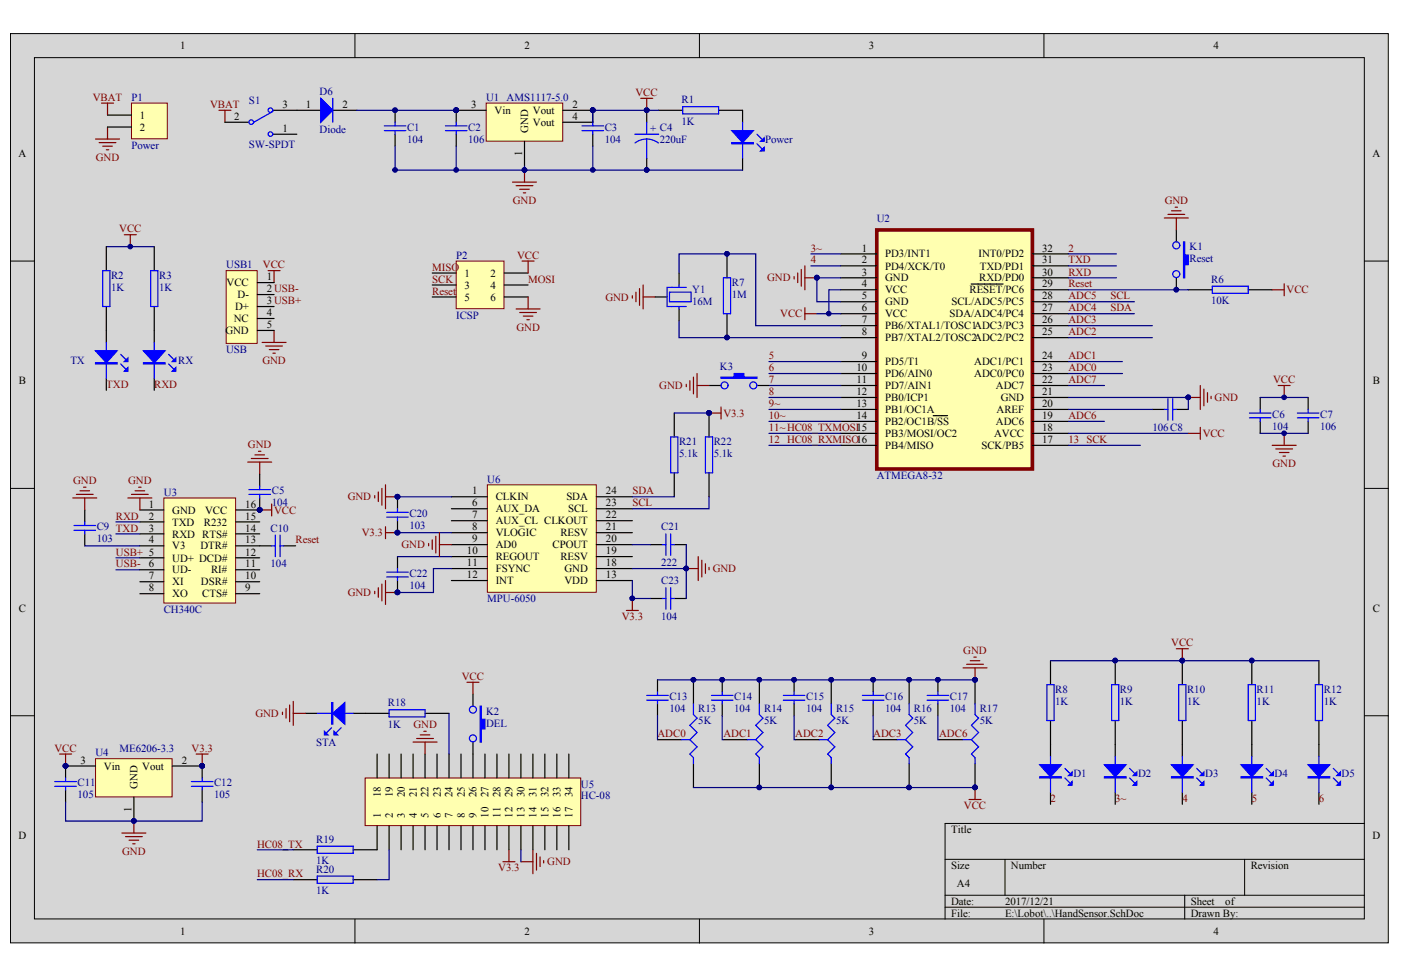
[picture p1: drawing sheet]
<svg xmlns="http://www.w3.org/2000/svg" width="289mm" height="202mm" viewBox="0 0 289 202" stroke-linecap="round" stroke-linejoin="round" font-family="sans-serif">
<g fill="#d6d6d6" stroke="#000" stroke-width=".21">
<path d="M2.2 6.9h284.1v187.6h-284.1z"/>
<path d="M7.1 11.9h274.3v177.6h-274.3z"/>
</g>
<g fill="none" stroke="#000" stroke-width=".21">
<path d="M73.2 7v4.9M144.2 7v4.9M215.3 7v4.9M2.2 53.8h4.9M281.4 53.8h4.9M2.2 100.7h4.9M281.4 100.7h4.9M2.2 147.6h4.9M281.4 147.6h4.9M194.9 177.3h86.5M207.3 177.3v7.4M256.7 177.3v7.4"/>
<path d="M281.4 169.8h-86.5v19.8M73.2 189.6v4.9M144.2 189.6v4.9M194.9 184.7h86.5M194.9 187.1h86.5M215.3 189.6v4.9M244.3 184.7v4.9"/>
</g>
<path d="M180.8 47.4h32.1v49.3h-32.1z" fill="#ffffb0" stroke="#800000" stroke-width=".74"/>
<g fill="none" stroke="#000" stroke-width=".25">
<path d="M173.4 52.4h7.4M173.4 54.8h7.4M173.4 57.3h7.4M173.4 59.8h7.4M200.3 58.6h6.6M212.9 52.4h7.5M212.9 54.8h7.5M212.9 57.3h7.5M212.9 59.8h7.5M245.1 59.8h4.9M257.4 59.8h5M173.4 62.2h7.4"/>
<path d="M173.4 64.7h7.4M173.4 67.2h7.4M173.4 69.6h7.4M173.4 74.6h7.4M173.4 77h7.4M173.4 79.5h7.4M212.9 62.2h7.5M212.9 64.7h7.5M212.9 67.2h7.5M212.9 69.6h7.5M212.9 74.6h7.5M212.9 77h7.5"/>
<path d="M212.9 79.5h7.5M173.4 82h7.4M173.4 84.5h7.4M173.4 86.9h7.4M173.4 89.4h7.4M173.4 91.9h7.4M192.5 85.7h2.9M212.9 82h7.5M212.9 84.5h7.5M212.9 86.9h7.5M212.9 89.4h7.5M212.9 91.9h7.5"/>
<path d="M237.6 84.5h2.5M242.6 84.5h2.5M259.9 82v2.5M259.9 86.9v2.5M269.8 82v2.5M269.8 86.9v2.5"/>
</g>
<g fill="none" stroke="#00f" stroke-width=".25">
<path d="M250 59h7.4v1.5h-7.4zM240.1 84.5h.8M240.9 82.2v4.5M241.9 84.5h.7M241.9 82.2v4.5M257.7 86.2h4.4M257.7 85.2h4.4M259.9 84.5v.7M259.9 86.2v.7M267.5 86.2h4.5M267.5 85.2h4.5M269.8 84.5v.7"/>
<path d="M269.8 86.2v.7"/>
</g>
<g fill="none" stroke="#800000" stroke-width=".25">
<path d="M131.9 59.5v3.5M132.6 58.8v4.9M163.8 57.1v.5M164.5 56.3v2M165.2 55.6v3.4M166 54.8v5M166 57.3h2.5M262.4 59.8h2.4M264.8 58.5v2.5M130.4 61v.5M131.1 60.3v1.9M132.6 61.3h2.5"/>
<path d="M166 63.5v2.4M166 64.7h2.5M247.5 79.5v5M245.1 82h2.4M248.3 80.3v3.4M249 81v2M249.8 81.7v.5M262.4 91.9h4.9M263.1 92.6h3.5M263.8 93.3h2M264.6 94.1h.5M264.8 89.4v2.5"/>
</g>
<path d="M140 56.3v-3.9h15.9v14.8h17.5M220.4 59.8h24.7M220.4 84.5h17.2M259.9 82h9.9M259.9 89.4h9.9" fill="none" stroke="#000080" stroke-width=".25"/>
<g fill="#000080" stroke="#000080" stroke-width=".21">
<circle cx="168.4" cy="57.3" r=".48"/>
<circle cx="264.8" cy="89.4" r=".48"/>
<circle cx="245.1" cy="82" r=".48"/>
</g>
<path d="M94.1 53.8h9.8v9.9h-9.8z" fill="#ffffb0" stroke="#800000" stroke-width=".21"/>
<g fill="none" stroke="#000" stroke-width=".25">
<path d="M81.5 22.8v2.4M81.5 27.7v2.5M122.3 22.8v2.4M122.3 27.7v2.5M89.1 56.3h5M89.1 58.8h5M104 56.3h4.9M104 58.8h4.9M140 56.3v2.5M149.9 52.4v4.9M242.6 47.4v2.5M242.6 57.3v2.5"/>
<path d="M89.1 61.3h5M104 61.3h4.9M135.1 61.3h2.5M140 63.7v2.5M149.9 64.7v4.9"/>
</g>
<g fill="none" stroke="#000080" stroke-width=".25">
<path d="M81.5 30.2v4.9M108.2 34.1v1M167.2 52.4h6.2M167.2 54.8h6.2M173.4 59.8h-2.5v4.9M220.4 52.4h9.8M220.4 54.8h9.8M220.4 57.3h9.8M158.6 74.6h14.8M158.6 77h14.8M158.6 79.5h14.8M168.5 64.7h4.9"/>
<path d="M220.4 64.7h13.5M220.4 74.6h11.1M220.4 77h11.1M220.4 79.5h7.4M220.4 62.2h13.5M220.4 69.6h17.2M220.4 67.2h17.2M158.6 91.9h14.8M158.6 89.4h14.8M158.6 82h14.8M158.6 84.5h14.8M158.6 86.9h14.8"/>
<path d="M220.4 91.9h14.8M220.4 89.4h24.7M220.4 86.9h7.4"/>
</g>
<g fill="none" stroke="#800000" stroke-width=".25">
<path d="M19.7 28.7h4.9M20.4 29.4h3.5M20.9 21.3h2.5M21.2 30.2h2M21.9 30.9h.5M22.2 21.3v2.4M22.2 26.2v2.5M105.7 37.6h4.9M106.4 38.3h3.5M107.2 39h2M107.9 39.8h.5M108.2 35.1v2.5"/>
<path d="M107.7 53.8h2.4M108.9 53.8v2.5M240.1 45h5M240.9 44.2h3.4M241.6 43.5h2M242.3 42.7h.5M242.6 45v2.4M106.4 63.7h5M107.2 64.5h3.4M107.9 65.2h2M108.7 65.9h.5M108.9 61.3v2.4"/>
<path d="M263.6 79.5h2.5M264.8 79.5v2.5M245.1 89.4h2.4M247.5 88.2v2.4"/>
</g>
<g fill="#000080" stroke="#000080" stroke-width=".21">
<circle cx="242.6" cy="59.7" r=".48"/>
<circle cx="170.9" cy="64.7" r=".48"/>
<circle cx="149.9" cy="69.6" r=".48"/>
<circle cx="149.9" cy="52.3" r=".48"/>
<circle cx="264.8" cy="82" r=".48"/>
<circle cx="122.2" cy="22.7" r=".48"/>
<circle cx="108.2" cy="35.1" r=".48"/>
<circle cx="81.5" cy="22.7" r=".48"/>
<circle cx="81.5" cy="35.1" r=".48"/>
</g>
<path d="M244.1 49.9h.2v2.7h.8v2h-.8v2.7h-.2z" fill-rule="evenodd" fill="#00f" stroke="#00f" stroke-width=".25"/>
<g fill="none" stroke="#00f" stroke-width=".25">
<path d="M79.3 26.9h4.4M79.3 26h4.4M81.5 25.2v.8M81.5 26.9v.8M120 26.9h4.5M120 26h4.5M122.3 25.2v.8M122.3 26.9v.8M140 58.8v.5M141.5 59.3h-3.9v3.9h3.9M149.2 57.3h1.5v7.4h-1.5zM138.1 60.3h4.4v1.9h-4.4z"/>
<path d="M140 63.2v.5"/>
<circle cx="242.6" cy="50.6" r=".73"/>
<circle cx="242.6" cy="56.5" r=".72"/>
</g>
<path d="M27.1 21.3h7.4v7.3h-7.4z" fill="#ffffb0" stroke="#800000" stroke-width=".21"/>
<path d="M22.2 23.7h4.9M22.2 26.2h4.9M61.2 22.8h5M68.6 22.8h5M133.4 22.8v2.4M133.4 32.6v2.5M135.8 22.8h5M148.2 22.8h4.9v2.4M153.1 32.6v2.5" fill="none" stroke="#000" stroke-width=".25"/>
<g fill="#00f" stroke="#00f" stroke-width=".25">
<path d="M66.2 20.3l2.4 2.5-2.4 2.4z"/>
<path d="M150.9 26.9h4.5l-2.3 2.5z"/>
<path d="M156.8 31.1l.8-.7v.7z"/>
<path d="M156.8 29.2l.8-.8v.8z"/>
<path d="M150.9 29.4h4.5v.3h-4.5z" fill-rule="evenodd"/>
</g>
<path d="M68.6 20.3v4.9M130.9 27.7h4.9M133.4 28.7l1.5 .3 .9 .5M133.4 28.7l-1.5 .3-.9 .5M133.4 25.2v2.5M133.4 28.7v3.9M140.8 22h7.4v1.5h-7.4zM153.1 25.2v7.4M156.1 29.7l1 .9M156.1 27.7l1 1" fill="none" stroke="#00f" stroke-width=".25"/>
<path d="M45.2 22.8h2.4M46.4 22.8v2.4" fill="none" stroke="#800000" stroke-width=".25"/>
<g fill="#000080" stroke="#000080" stroke-width=".21">
<circle cx="133.4" cy="22.7" r=".48"/>
<circle cx="133.4" cy="35.1" r=".48"/>
</g>
<path d="M100.3 21.3h15.7v7.8h-15.7z" fill="#ffffb0" stroke="#800000" stroke-width=".21"/>
<g fill="none" stroke="#000" stroke-width=".25">
<path d="M46.4 25.2h4.9M56.3 22.8h4.9M56.3 27.7h4.9M94.1 27.7v2.5M100.3 22.8h-6.2v2.4M108.2 29.2v4.9M116.1 22.8h6.2M116.1 25.2h6.2M21.9 50.9v4.9M31.8 50.9v4.9M21.9 63.2v7.4M21.9 78v2.5"/>
<path d="M31.8 63.2v7.4M31.8 78v2.5"/>
</g>
<g fill="#000080" stroke="#000080" stroke-width=".21">
<circle cx="122.2" cy="22.7" r=".48"/>
<circle cx="94.1" cy="22.7" r=".48"/>
<circle cx="133.4" cy="22.7" r=".48"/>
<circle cx="122.2" cy="35.1" r=".48"/>
<circle cx="94.1" cy="35.1" r=".48"/>
<circle cx="26.9" cy="50.9" r=".48"/>
</g>
<path d="M73.6 22.8h20.5M81 35.1h72.1M94.1 30.2v4.9M122.3 30.2v4.9M21.9 50.9h9.9" fill="none" stroke="#000080" stroke-width=".25"/>
<path d="M132.1 20.3h2.5M133.4 20.3v2.5M25.6 48.4h2.5M26.9 48.4v2.5M55.3 55.8h2.5M56.5 55.8v2.5M54.1 70.6h4.9M54.8 71.4h3.5M55.5 72.1h2M56.3 72.9h.5M56.5 68.2v2.4" fill="none" stroke="#800000" stroke-width=".25"/>
<g fill="none" stroke="#00f" stroke-width=".25">
<path d="M56.3 23l-4 2.2M91.9 26.9h4.4M91.9 26h4.4M94.1 25.2v.8M94.1 26.9v.8M21.2 55.8h1.5v7.4h-1.5zM31.1 55.8h1.5v7.4h-1.5zM21.9 70.6v7.4M24.9 75.1l1 1M24.9 73.1l1 1M31.8 70.6v7.4M34.8 75.1l1 1"/>
<path d="M34.8 73.1l1 1"/>
<circle cx="51.8" cy="25.2" r=".48"/>
<circle cx="55.8" cy="22.7" r=".48"/>
<circle cx="55.8" cy="27.7" r=".48"/>
</g>
<g fill="#00f" stroke="#00f" stroke-width=".25">
<path d="M19.7 72.4h4.5l-2.3 2.4z"/>
<path d="M25.6 76.6l.8-.8v.8z"/>
<path d="M25.6 74.6l.8-.8v.8z"/>
<path d="M29.6 72.4h4.4l-2.2 2.4z"/>
<path d="M35.5 76.6l.8-.8v.8z"/>
<path d="M35.5 74.6l.8-.8v.8z"/>
<path d="M19.7 74.8h4.5v.3h-4.5z" fill-rule="evenodd"/>
<path d="M29.6 74.8h4.4v.3h-4.4z" fill-rule="evenodd"/>
</g>
<path d="M46.6 55.8h6.4v15h-6.4z" fill="#ffffb0" stroke="#800000" stroke-width=".21"/>
<path d="M53.1 58.3h3.4M53.1 60.8h3.4M53.1 63.2h3.4M53.1 65.7h3.4M53.1 68.2h3.4" fill="none" stroke="#000" stroke-width=".25"/>
<path d="M33.8 102.7h14.8v21.7h-14.8z" fill="#ffffb0" stroke="#800000" stroke-width=".21"/>
<g fill="none" stroke="#000" stroke-width=".25">
<path d="M17.5 105.2v2.5M17.5 110.1v2.5M28.8 105.2h5M28.8 107.7h5M28.8 110.1h5M28.8 112.6h5M28.8 115.1h5M28.8 117.5h5M28.8 120h5M48.6 105.2h5M48.6 107.7h5M48.6 110.1h5"/>
<path d="M48.6 112.6h7.4M48.6 115.1h5M48.6 117.5h5M48.6 120h5M58.5 112.6h2.5M28.8 122.5h5M48.6 122.5h5M216.6 136.3v4.9M230 136.3v4.9M243.8 136.3v4.9M258.2 136.3v4.9M272 136.3v4.9"/>
<path d="M13.5 158v2.5M135.6 152.6h4.9M143 140.2v5M143 157.5v4.9M149.2 152.6h4.9M156.6 140.2v5M156.6 157.5v4.9M164 152.6h5M171.4 140.2v5M171.4 157.5v4.9M180.1 152.6h4.9M187.5 140.2v5"/>
<path d="M187.5 157.5v4.9M193.7 152.6h4.9M201.1 140.2v5M201.1 157.5v4.9M216.6 148.6v7.4M230 148.6v7.4M243.8 148.6v7.4M258.2 148.6v7.4M272 148.6v7.4M13.5 162.9v2.5M216.6 163.4v2.5M230 163.4v2.5"/>
<path d="M243.8 163.4v2.5M258.2 163.4v2.5M272 163.4v2.5"/>
</g>
<g fill="#000080" stroke="#000080" stroke-width=".21">
<circle cx="53.6" cy="105.2" r=".48"/>
<circle cx="143" cy="140.2" r=".48"/>
<circle cx="156.6" cy="162.4" r=".48"/>
<circle cx="156.6" cy="140.2" r=".48"/>
<circle cx="171.4" cy="162.4" r=".48"/>
<circle cx="171.4" cy="140.2" r=".48"/>
<circle cx="187.5" cy="162.4" r=".48"/>
<circle cx="187.5" cy="140.2" r=".48"/>
<circle cx="201.1" cy="162.4" r=".48"/>
<circle cx="201.1" cy="140.2" r=".48"/>
<circle cx="230" cy="136.2" r=".48"/>
<circle cx="243.8" cy="136.2" r=".48"/>
<circle cx="258.1" cy="136.2" r=".48"/>
<circle cx="122.2" cy="22.7" r=".48"/>
<circle cx="13.5" cy="158" r=".48"/>
</g>
<g fill="none" stroke="#00f" stroke-width=".25">
<path d="M15.3 108.4h4.4M15.3 109.4h4.4M17.5 107.7v.7M17.5 109.4v.7M56 112.6h.8M56.8 110.4v4.4M57.8 112.6h.7M57.8 110.4v4.4M140.5 152.6h1.8M142.3 152.6l1.4 1.5-1.4 1.4 .7 .8v1.2M143 145.2v2.2l.7 .7-1.4 1.5 1.4 1.5-1.4 1.5M154.1 152.6h1.8"/>
<path d="M155.9 152.6l1.4 1.5-1.4 1.4 .7 .8v1.2M156.6 145.2v2.2l.7 .7-1.4 1.5 1.4 1.5-1.4 1.5M169 152.6h1.7M170.7 152.6l1.5 1.5-1.5 1.4 .7 .8v1.2M171.4 145.2v2.2l.8 .7-1.5 1.5 1.5 1.5-1.5 1.5M185 152.6h1.7M186.7 152.6l1.5 1.5-1.5 1.4 .8 .8v1.2M187.5 145.2v2.2l.7 .7-1.5 1.5 1.5 1.5-1.5 1.5M198.6 152.6h1.7M200.3 152.6l1.5 1.5-1.5 1.4 .8 .8v1.2M201.1 145.2v2.2l.7 .7-1.5 1.5 1.5 1.5-1.5 1.5M215.9 141.2h1.5v7.4h-1.5z"/>
<path d="M216.6 156v7.4M219.6 158.5l1 1M229.2 141.2h1.5v7.4h-1.5zM230 156v7.4M233 158.5l.9 1M243.1 141.2h1.5v7.4h-1.5zM243.8 156v7.4M246.8 158.5l1 1M257.4 141.2h1.5v7.4h-1.5zM258.2 156v7.4M261.1 158.5l1 1M271.3 141.2h1.4v7.4h-1.4z"/>
<path d="M272 156v7.4M275 158.5l1 1M11.3 161.2h4.4M11.3 162.2h4.4M13.5 160.5v.7M13.5 162.2v.7M219.6 160.5l1 1M233 160.5l.9 1M246.8 160.5l1 1M261.1 160.5l1 1M275 160.5l1 1"/>
</g>
<path d="M135.8 22.8h-13.5v2.4M17.5 112.6h11.3M23.9 115.1h4.9M23.9 117.5h4.9M23.9 107.7h4.9M23.9 110.1h4.9M216.6 136.3h55.4M143 162.4h58.1" fill="none" stroke="#000080" stroke-width=".25"/>
<g fill="none" stroke="#800000" stroke-width=".25">
<path d="M51.1 95.3h4.9M51.8 94.6h3.5M52.6 93.8h1.9M53.3 93.1h.5M53.6 95.3v2.5M15 102.7h5M15.7 102h3.5M16.5 101.2h2M17.2 100.5h.5M17.5 102.7v2.5M26.4 102.7h4.9M27.1 102h3.5"/>
<path d="M27.9 101.2h1.9M28.6 100.5h.5M28.8 102.7v2.5M53.6 105.2h2.4M56 104v2.4M198.6 137.8h4.9M199.3 137h3.5M200.1 136.3h2M200.8 135.5h.5M201.1 137.8v2.4M242.6 133.8h2.5M243.8 133.8v2.5"/>
<path d="M199.8 164.9h2.5M201.1 162.4v2.5"/>
</g>
<g fill="#00f" stroke="#00f" stroke-width=".25">
<path d="M214.4 157.8h4.5l-2.3 2.4z"/>
<path d="M220.4 162l.7-.8v.8z"/>
<path d="M220.4 160l.7-.8v.8z"/>
<path d="M227.8 157.8h4.4l-2.2 2.4z"/>
<path d="M233.7 162l.7-.8v.8z"/>
<path d="M233.7 160l.7-.8v.8z"/>
<path d="M241.6 157.8h4.5l-2.3 2.4z"/>
<path d="M247.5 162l.8-.8v.8z"/>
<path d="M247.5 160l.8-.8v.8z"/>
<path d="M255.9 157.8h4.5l-2.2 2.4z"/>
<path d="M261.9 162l.7-.8v.8z"/>
<path d="M261.9 160l.7-.8v.8z"/>
<path d="M269.8 157.8h4.4l-2.2 2.4z"/>
<path d="M275.7 162l.7-.8v.8z"/>
<path d="M275.7 160l.7-.8v.8z"/>
<path d="M214.4 160.2h4.5v.3h-4.5z" fill-rule="evenodd"/>
<path d="M227.8 160.2h4.4v.3h-4.4z" fill-rule="evenodd"/>
<path d="M241.6 160.2h4.5v.3h-4.5z" fill-rule="evenodd"/>
<path d="M255.9 160.2h4.5v.3h-4.5z" fill-rule="evenodd"/>
<path d="M269.8 160.2h4.4v.3h-4.4z" fill-rule="evenodd"/>
</g>
<path d="M19.7 156.5h15.8v7.9h-15.8z" fill="#ffffb0" stroke="#800000" stroke-width=".21"/>
<path d="M13.5 158h6.2M35.5 158h6.2v2.5M27.6 164.4v5M41.7 162.9v2.5" fill="none" stroke="#000" stroke-width=".25"/>
<g fill="#000080" stroke="#000080" stroke-width=".21">
<circle cx="27.6" cy="169.3" r=".48"/>
<circle cx="41.7" cy="158" r=".48"/>
<circle cx="13.5" cy="158" r=".48"/>
</g>
<path d="M12.3 155.5h2.5M13.5 155.5v2.5M40.5 155.5h2.4M41.7 155.5v2.5M25.1 171.8h5M25.9 172.6h3.4M26.6 173.3h2M27.4 174h.5M27.6 169.4v2.4" fill="none" stroke="#800000" stroke-width=".25"/>
<path d="M39.5 161.2h4.4M39.5 162.2h4.4M41.7 160.5v.7M41.7 162.2v.7" fill="none" stroke="#00f" stroke-width=".25"/>
<path d="M13.5 165.4v4h28.2v-4" fill="none" stroke="#000080" stroke-width=".25"/>
<path d="M75.3 160.5h44.5v9.8h-44.5z" fill="#ffffb0" stroke="#800000" stroke-width=".21"/>
<g fill="none" stroke="#000" stroke-width=".25">
<path d="M53.6 97.8v2.4M53.6 102.7v2.5M62.9 147.1h2.5M72.8 147.1h7.4M77.8 155.5v5M80.2 155.5v5M82.7 155.5v5M85.2 155.5v5M87.7 155.5v5M87.7 147.1h4.9M90.1 155.5v5M92.6 155.5v5"/>
<path d="M95.1 155.5v5M97.5 143.2v2.5M97.5 153.1v7.4M100 155.5v5M102.5 155.5v5M105 155.5v5M107.4 155.5v5M109.9 155.5v5M112.4 155.5v5M114.8 155.5v5M117.3 155.5v5M135.6 140.2v2.5"/>
<path d="M135.6 145.2v2.4M148.9 140.2v2.5M148.9 145.2v2.4M163.8 140.2v2.5M163.8 145.2v2.4M180.1 140.2v2.5M180.1 145.2v2.4M193.4 140.2v2.5M193.4 145.2v2.4M60.5 175.3h4.9M77.8 170.3v5h-5M80.2 170.3v5"/>
<path d="M82.7 170.3v5M85.2 170.3v5M87.7 170.3v5M90.1 170.3v5M92.6 170.3v5M95.1 170.3v5M97.5 170.3v5M100 170.3v5M102.5 170.3v5M105 170.3v5M107.4 170.3v5M109.9 170.3v5"/>
<path d="M112.4 170.3v5M114.8 170.3v5M117.3 170.3v5M60.5 181.4h4.9M72.8 181.4h5"/>
</g>
<g fill="none" stroke="#800000" stroke-width=".25">
<path d="M58.3 146.9v.5M59 146.2v1.9M59.7 145.4v3.5M60.5 144.7v4.9M60.5 147.1h2.4M85.2 153.1h4.9M85.9 152.3h3.5M86.7 151.6h1.9M87.4 150.8h.5M87.7 153.1v2.4M96.3 140.7h2.5M97.5 140.7v2.5"/>
<path d="M103.7 177.7h2.5M105 175.3v2.4M107.4 177.7h2.5M109.9 175.3v4.9M110.6 176v3.5M111.4 176.8v1.9M112.1 177.5v.5"/>
</g>
<g fill="none" stroke="#000080" stroke-width=".25">
<path d="M173.4 57.3h-4.9v4.9h4.9M140 66.2v3.4h33.4M220.4 82h24.7v2.5M92.6 147.1v8.4M135.6 140.2h65.5M135.6 147.6v5M148.9 147.6v5h.3M163.8 147.6v5h.2M180.1 147.6v5M193.4 147.6v5h.3M53.1 175.3h7.4M80.2 175.3v6.1h-2.4"/>
<path d="M107.4 175.3v2.4M53.1 181.4h7.4"/>
</g>
<g fill="none" stroke="#00f" stroke-width=".25">
<path d="M51.3 101h4.5M51.3 102h4.5M53.6 100.2v.8M53.6 102v.7M65.4 147.1h7.4M68.4 150.1l-1 1M70.4 150.1l-1 1M80.2 146.4h7.5v1.5h-7.5zM133.4 143.4h4.4M133.4 144.4h4.4M135.6 142.7v.7M135.6 144.4v.8"/>
<path d="M146.7 143.4h4.5M146.7 144.4h4.5M148.9 142.7v.7M148.9 144.4v.8M161.5 143.4h4.5M161.5 144.4h4.5M163.8 142.7v.7M163.8 144.4v.8M177.9 143.4h4.4M177.9 144.4h4.4M180.1 142.7v.7M180.1 144.4v.8"/>
<path d="M191.2 143.4h4.4M191.2 144.4h4.4M193.4 142.7v.7M193.4 144.4v.8M65.4 174.5h7.4v1.5h-7.4zM65.4 180.7h7.4v1.5h-7.4z"/>
<circle cx="97.5" cy="146.4" r=".72"/>
<circle cx="97.5" cy="152.3" r=".72"/>
</g>
<g fill="#00f" stroke="#00f" stroke-width=".25">
<path d="M68.6 147.1l2.5-2.2v4.5z"/>
<path d="M66.9 150.8l.7 .8h-.7z"/>
<path d="M68.9 150.8l.7 .8h-.7z"/>
<path d="M68.4 144.9h.2v4.5h-.2z" fill-rule="evenodd"/>
<path d="M99 145.7h.3v2.7h.7v2h-.7v2.7h-.3z" fill-rule="evenodd"/>
</g>
<g fill="#000080" stroke="#000080" stroke-width=".21">
<circle cx="53.6" cy="105.2" r=".48"/>
<circle cx="148.9" cy="140.2" r=".48"/>
<circle cx="163.8" cy="140.2" r=".48"/>
<circle cx="180.1" cy="140.2" r=".48"/>
<circle cx="193.4" cy="140.2" r=".48"/>
<circle cx="201.1" cy="140.2" r=".48"/>
<circle cx="168.4" cy="57.3" r=".48"/>
<circle cx="245.1" cy="82" r=".48"/>
</g>
<path d="M100.5 100h22.5v22.2h-22.5z" fill="#ffffb0" stroke="#800000" stroke-width=".21"/>
<g fill="none" stroke="#000" stroke-width=".25">
<path d="M146.2 79.5h2.5M156.1 79.5h2.5M139.1 85.2v4.9M139.1 97.5v5M146.2 85.2v4.9M146.2 97.5v5M82 102.5v2.4M82 107.4v2.5M82 114.8v2.5M82 119.7v2.5M93.1 102.5h7.4M93.1 104.9h7.4"/>
<path d="M93.1 107.4h7.4M93.1 109.9h7.4M93.1 112.3h7.4M93.1 114.8h7.4M93.1 117.3h7.4M93.1 119.7h7.4M123 102.5h7.4M123 104.9h7.4M123 107.4h7.4M123 109.9h7.4M123 112.3h7.4M123 114.8h7.4"/>
<path d="M123 117.3h7.4M123 119.7h7.4M134.1 112.3h2.5M139.1 112.3h2.4M134.1 123.4h2.5M139.1 123.4h2.4"/>
</g>
<g fill="none" stroke="#800000" stroke-width=".25">
<path d="M141.5 79.3v.5M142.3 78.5v2M143 77.8v3.4M143.7 77v5M143.7 79.5h2.5M146.2 85.2h2.5M148.7 84v2.4M77.3 102.2v.5M78 101.5v2M78.8 100.7v3.5M79.5 100v4.9M79.5 108.6v2.5"/>
<path d="M79.5 119.7v5M79.5 102.5h2.5M79.5 109.9h2.5M88.4 112.1v.5M89.1 111.4v1.9M89.9 110.6v3.5M90.6 109.9v4.9M90.6 112.3h2.5M141.5 117.3h2.5M144 114.8v4.9M144.7 115.6v3.4M145.5 116.3v2"/>
<path d="M146.2 117v.5M77.3 122v.5M78 121.2v2M78.8 120.5v3.4M79.5 122.2h2.5M129.2 125.9h2.4M130.4 123.4v2.5"/>
</g>
<g fill="#000080" stroke="#000080" stroke-width=".21">
<circle cx="82" cy="102.4" r=".48"/>
<circle cx="82" cy="109.8" r=".48"/>
<circle cx="82" cy="122.2" r=".48"/>
<circle cx="146.2" cy="85.2" r=".48"/>
<circle cx="130.4" cy="123.4" r=".48"/>
<circle cx="141.5" cy="117.3" r=".48"/>
</g>
<g fill="none" stroke="#00f" stroke-width=".25">
<path d="M138.3 90.1h1.5v7.4h-1.5zM145.5 90.1h1.5v7.4h-1.5zM79.7 105.7h4.5M79.7 106.7h4.5M79.7 118h4.5M79.7 119h4.5M82 104.9v.8M82 106.7v.7M82 117.3v.7M82 119v.7M136.6 112.3h.7M137.3 110.1v4.5"/>
<path d="M138.3 110.1v4.5M138.3 112.3h.8M136.6 123.4h.7M137.3 121.2v4.5M138.3 121.2v4.5M138.3 123.4h.8"/>
<circle cx="149.4" cy="79.5" r=".72"/>
<circle cx="155.4" cy="79.5" r=".72"/>
</g>
<path d="M139.1 85.2h7.1M82 109.9h11.1M82 102.5h11.1M82 114.8h11.1M93.1 117.3h-3.7v4.9h-7.4M130.4 119.7v3.7h3.7M130.4 102.5h8.7M130.4 112.3h3.7M141.5 112.3v5h-11.1M141.5 117.3v6.1M146.2 102.5v2.4h-15.8" fill="none" stroke="#000080" stroke-width=".25"/>
<path d="M148.7 77.8h2.7v-.8h2v.8h2.7v.2h-7.4z" fill-rule="evenodd" fill="#00f" stroke="#00f" stroke-width=".25"/>
<g font-size="2.2">
<text x="37.1" y="10.2">1</text>
<text x="108.2" y="10.2">2</text>
<text x="179.2" y="10.2">3</text>
<text x="250.3" y="10.2">4</text>
<text x="58.2" y="22.3">3</text>
<text x="63.1" y="22.3">1</text>
<text x="70.6" y="22.3">2</text>
<text x="97.2" y="22.3">3</text>
<text x="102" y="23.5">Vin</text>
<text x="109.9" y="23.5">Vout</text>
<text x="118.1" y="22.3">2</text>
<text x="28.8" y="24.5">1</text>
<text x="28.8" y="27">2</text>
<text x="48.3" y="24.7">2</text>
<text x="58.2" y="27.2">1</text>
<text x="108.9" y="27.4" transform="rotate(-90 108.9 27.4)">GND</text>
<text x="109.9" y="26">Vout</text>
<text x="118.1" y="24.7">4</text>
<text x="3.8" y="32.4">A</text>
<text x="107.7" y="32.3" transform="rotate(-90 107.7 32.3)">1</text>
<text x="283" y="32.4">A</text>
<text x="177.7" y="51.9">1</text>
<text x="182.5" y="53.1">PD3/INT1</text>
<text x="201.8" y="53.1">INT0/PD2</text>
<text x="214.9" y="51.9">32</text>
<text x="46.7" y="59">VCC</text>
<text x="55" y="57.8">1</text>
<text x="95.8" y="57.1">1</text>
<text x="95.8" y="59.5">3</text>
<text x="101.1" y="57.1">2</text>
<text x="101.1" y="59.5">4</text>
<text x="177.7" y="54.3">2</text>
<text x="177.7" y="56.8">3</text>
<text x="177.7" y="59.3">4</text>
<text x="182.5" y="55.6">PD4/XCK/T0</text>
<text x="182.5" y="58.1">GND</text>
<text x="201.9" y="58.1">RXD/PD0</text>
<text x="202.1" y="55.6">TXD/PD1</text>
<text x="214.9" y="59.3">29</text>
<text x="214.9" y="56.8">30</text>
<text x="214.9" y="54.3">31</text>
<text x="48.5" y="64">D+</text>
<text x="49" y="61.5">D-</text>
<text x="55" y="60.3">2USB-</text>
<text x="55" y="62.8">3USB+</text>
<text x="55" y="65.2">4</text>
<text x="95.8" y="62">5</text>
<text x="101.1" y="62">6</text>
<text x="177.7" y="61.7">5</text>
<text x="177.7" y="64.2">6</text>
<text x="182.5" y="60.5">VCC</text>
<text x="182.5" y="63">GND</text>
<text x="182.5" y="65.5">VCC</text>
<text x="195.8" y="65.5">SDA/ADC4/PC4</text>
<text x="196.2" y="63">SCL/ADC5/PC5</text>
<text x="199.9" y="60.5">RESET/PC6</text>
<text x="214.9" y="64.2">27</text>
<text x="214.9" y="61.7">28</text>
<text x="46.5" y="68.9">GND</text>
<text x="48.2" y="66.4">NC</text>
<text x="55" y="67.7">5</text>
<text x="177.7" y="66.7">7</text>
<text x="177.7" y="69.1">8</text>
<text x="182.5" y="67.9">PB6/XTAL1/TOSC1ADC3/PC3</text>
<text x="182.5" y="70.4">PB7/XTAL2/TOSC2ADC2/PC2</text>
<text x="214.9" y="69.1">25</text>
<text x="214.9" y="66.7">26</text>
<text x="176.6" y="76.6">10</text>
<text x="177.7" y="74.1">9</text>
<text x="182.5" y="75.3">PD5/T1</text>
<text x="182.5" y="77.8">PD6/AIN0</text>
<text x="200.9" y="77.8">ADC0/PC0</text>
<text x="200.9" y="75.3">ADC1/PC1</text>
<text x="214.9" y="76.6">23</text>
<text x="214.9" y="74.1">24</text>
<text x="3.9" y="79.3">B</text>
<text x="176.6" y="79.1">11</text>
<text x="176.6" y="81.5">12</text>
<text x="176.6" y="84">13</text>
<text x="182.5" y="80.3">PD7/AIN1</text>
<text x="182.5" y="82.7">PB0/ICP1</text>
<text x="205.4" y="80.3">ADC7</text>
<text x="206.4" y="82.7">GND</text>
<text x="214.9" y="84">20</text>
<text x="214.9" y="81.5">21</text>
<text x="214.9" y="79.1">22</text>
<text x="283.1" y="79.3">B</text>
<text x="176.6" y="86.5">14</text>
<text x="182.5" y="85.2">PB1/OC1A</text>
<text x="182.5" y="87.7">PB2/OC1B/SS</text>
<text x="205.4" y="87.7">ADC6</text>
<text x="205.5" y="85.2">AREF</text>
<text x="214.9" y="88.9">18</text>
<text x="214.9" y="86.5">19</text>
<text x="182.5" y="90.1">PB3/MOSI/OC2</text>
<text x="182.5" y="92.6">PB4/MISO</text>
<text x="202.4" y="92.6">SCK/PB5</text>
<text x="205" y="90.1">AVCC</text>
<text x="214.9" y="91.4">17</text>
<text x="97.4" y="102">1</text>
<text x="125" y="102">24</text>
<text x="30.7" y="104.7">1</text>
<text x="30.7" y="107.2">2</text>
<text x="35.5" y="105.9">GND</text>
<text x="42.3" y="105.9">VCC</text>
<text x="50.6" y="107.2">15</text>
<text x="50.6" y="104.7">16</text>
<text x="97.4" y="104.4">6</text>
<text x="97.4" y="106.9">7</text>
<text x="102.2" y="103.2">CLKIN</text>
<text x="102.2" y="105.7">AUX_DA</text>
<text x="116.8" y="103.2">SDA</text>
<text x="117.2" y="105.7">SCL</text>
<text x="125" y="106.9">22</text>
<text x="125" y="104.4">23</text>
<text x="30.7" y="109.6">3</text>
<text x="30.7" y="112.1">4</text>
<text x="35.5" y="108.4">TXD</text>
<text x="35.5" y="110.9">RXD RTS#</text>
<text x="35.5" y="113.3">V3</text>
<text x="41.3" y="113.3">DTR#</text>
<text x="42" y="108.4">R232</text>
<text x="50.6" y="112.1">13</text>
<text x="50.6" y="109.6">14</text>
<text x="97.4" y="109.4">8</text>
<text x="97.4" y="111.8">9</text>
<text x="102.2" y="108.2">AUX_CL CLKOUT</text>
<text x="102.2" y="110.6">VLOGIC</text>
<text x="102.2" y="113.1">AD0</text>
<text x="114" y="113.1">CPOUT</text>
<text x="115.6" y="110.6">RESV</text>
<text x="125" y="111.8">20</text>
<text x="125" y="109.4">21</text>
<text x="30.7" y="117.1">6</text>
<text x="30.7" y="119.5">7</text>
<text x="35.5" y="115.8">UD+ DCD#</text>
<text x="35.5" y="118.3">UD-</text>
<text x="43.5" y="118.3">RI#</text>
<text x="50.6" y="119.5">10</text>
<text x="50.6" y="117.1">11</text>
<text x="50.6" y="114.6">12</text>
<text x="96.3" y="114.3">10</text>
<text x="96.3" y="116.8">11</text>
<text x="96.3" y="119.3">12</text>
<text x="102.2" y="115.6">REGOUT</text>
<text x="102.2" y="118">FSYNC</text>
<text x="115.6" y="115.6">RESV</text>
<text x="116.4" y="118">GND</text>
<text x="125" y="116.8">18</text>
<text x="125" y="114.3">19</text>
<text x="125" y="119.3">13</text>
<text x="30.7" y="122">8</text>
<text x="35.5" y="120.7">XI</text>
<text x="35.5" y="123.2">XO</text>
<text x="41.4" y="120.7">DSR#</text>
<text x="41.7" y="123.2">CTS#</text>
<text x="50.6" y="122">9</text>
<text x="102.2" y="120.5">INT</text>
<text x="116.4" y="120.5">VDD</text>
<text x="3.9" y="126.2">C</text>
<text x="283.1" y="126.2">C</text>
<text x="16.6" y="157.5">3</text>
<text x="21.4" y="158.8">Vin</text>
<text x="29.3" y="158.8">Vout</text>
<text x="37.5" y="157.5">2</text>
<text x="27.1" y="167.5" transform="rotate(-90 27.1 167.5)">1</text>
<text x="28.4" y="162.7" transform="rotate(-90 28.4 162.7)">GND</text>
<text x="78.5" y="164.4" transform="rotate(-90 78.5 164.4)">18</text>
<text x="81" y="164.4" transform="rotate(-90 81 164.4)">19</text>
<text x="83.5" y="164.4" transform="rotate(-90 83.5 164.4)">20</text>
<text x="85.9" y="164.4" transform="rotate(-90 85.9 164.4)">21</text>
<text x="88.4" y="164.4" transform="rotate(-90 88.4 164.4)">22</text>
<text x="90.9" y="164.4" transform="rotate(-90 90.9 164.4)">23</text>
<text x="93.3" y="164.4" transform="rotate(-90 93.3 164.4)">24</text>
<text x="95.8" y="164.4" transform="rotate(-90 95.8 164.4)">25</text>
<text x="98.3" y="164.4" transform="rotate(-90 98.3 164.4)">26</text>
<text x="100.8" y="164.4" transform="rotate(-90 100.8 164.4)">27</text>
<text x="103.2" y="164.4" transform="rotate(-90 103.2 164.4)">28</text>
<text x="105.7" y="164.4" transform="rotate(-90 105.7 164.4)">29</text>
<text x="108.2" y="164.4" transform="rotate(-90 108.2 164.4)">30</text>
<text x="110.7" y="164.4" transform="rotate(-90 110.7 164.4)">31</text>
<text x="113.1" y="164.4" transform="rotate(-90 113.1 164.4)">32</text>
<text x="115.6" y="164.4" transform="rotate(-90 115.6 164.4)">33</text>
<text x="118.1" y="164.4" transform="rotate(-90 118.1 164.4)">34</text>
<text x="3.8" y="173.1">D</text>
<text x="78.5" y="168.6" transform="rotate(-90 78.5 168.6)">1</text>
<text x="81" y="168.6" transform="rotate(-90 81 168.6)">2</text>
<text x="83.5" y="168.6" transform="rotate(-90 83.5 168.6)">3</text>
<text x="85.9" y="168.6" transform="rotate(-90 85.9 168.6)">4</text>
<text x="88.4" y="168.6" transform="rotate(-90 88.4 168.6)">5</text>
<text x="90.9" y="168.6" transform="rotate(-90 90.9 168.6)">6</text>
<text x="93.3" y="168.6" transform="rotate(-90 93.3 168.6)">7</text>
<text x="95.8" y="168.6" transform="rotate(-90 95.8 168.6)">8</text>
<text x="98.3" y="168.6" transform="rotate(-90 98.3 168.6)">9</text>
<text x="100.8" y="168.6" transform="rotate(-90 100.8 168.6)">10</text>
<text x="103.2" y="168.6" transform="rotate(-90 103.2 168.6)">11</text>
<text x="105.7" y="168.6" transform="rotate(-90 105.7 168.6)">12</text>
<text x="108.2" y="168.6" transform="rotate(-90 108.2 168.6)">13</text>
<text x="110.7" y="168.6" transform="rotate(-90 110.7 168.6)">14</text>
<text x="113.1" y="168.6" transform="rotate(-90 113.1 168.6)">15</text>
<text x="115.6" y="168.6" transform="rotate(-90 115.6 168.6)">16</text>
<text x="118.1" y="168.6" transform="rotate(-90 118.1 168.6)">17</text>
<text x="196.1" y="171.8">Title</text>
<text x="283" y="173.1">D</text>
<text x="196.1" y="179.3">Size</text>
<text x="208.5" y="179.3">Number</text>
<text x="257.9" y="179.3">Revision</text>
<text x="197.4" y="182.9">A4</text>
<text x="196.1" y="186.7">Date:</text>
<text x="196.1" y="189.1">File:</text>
<text x="207.3" y="186.7">2017/12/21</text>
<text x="207.3" y="189.1">E:\Lobot\..\HandSensor.SchDoc</text>
<text x="245.6" y="186.7">Sheet</text>
<text x="245.6" y="189.1">Drawn By:</text>
<text x="252.7" y="186.7">of</text>
<text x="37.1" y="192.8">1</text>
<text x="108.2" y="192.8">2</text>
<text x="179.2" y="192.8">3</text>
<text x="250.3" y="192.8">4</text>
</g>
<g font-size="2.2" fill="#800000">
<text x="19.1" y="20.8">VBAT</text>
<text x="43.3" y="22.3">VBAT</text>
<text x="131.1" y="19.8">VCC</text>
<text x="19.8" y="33.1">GND</text>
<text x="24.6" y="47.9">VCC</text>
<text x="105.7" y="42">GND</text>
<text x="240.2" y="42">GND</text>
<text x="106.6" y="53.4">VCC</text>
<text x="167.2" y="51.9">3~</text>
<text x="220.3" y="51.9">2</text>
<text x="54.2" y="55.4">VCC</text>
<text x="89.2" y="55.8">MISO</text>
<text x="89.2" y="58.3">SCK</text>
<text x="108.9" y="58.3">MOSI</text>
<text x="158.2" y="58.1">GND</text>
<text x="167.2" y="54.3">4</text>
<text x="220.3" y="59.3">Reset</text>
<text x="220.3" y="54.3">TXD</text>
<text x="220.3" y="56.8">RXD</text>
<text x="89.2" y="60.8">Reset</text>
<text x="124.8" y="62">GND</text>
<text x="160.9" y="65.5">VCC</text>
<text x="220.3" y="64.2">ADC4</text>
<text x="220.3" y="61.7">ADC5</text>
<text x="229" y="61.7">SCL</text>
<text x="229" y="64.2">SDA</text>
<text x="265.3" y="60.5">VCC</text>
<text x="106.5" y="68.2">GND</text>
<text x="220.3" y="69.1">ADC2</text>
<text x="220.3" y="66.7">ADC3</text>
<text x="54.1" y="75.1">GND</text>
<text x="158.6" y="74.1">5</text>
<text x="158.6" y="76.6">6</text>
<text x="220.3" y="76.6">ADC0</text>
<text x="220.3" y="74.1">ADC1</text>
<text x="21.9" y="80">TXD</text>
<text x="31.8" y="80">RXD</text>
<text x="136" y="80.3">GND</text>
<text x="158.6" y="79.1">7</text>
<text x="158.6" y="81.5">8</text>
<text x="158.6" y="84">9~</text>
<text x="220.3" y="79.1">ADC7</text>
<text x="250.5" y="82.7">GND</text>
<text x="262.5" y="79.1">VCC</text>
<text x="149.2" y="85.9">V3.3</text>
<text x="158.6" y="86.5">10~</text>
<text x="158.6" y="88.9">11~HC08_TXMOSI15</text>
<text x="220.3" y="86.5">ADC6</text>
<text x="51.1" y="92.4">GND</text>
<text x="158.6" y="91.4">12 HC08_RXMISO16</text>
<text x="220.3" y="91.4">13 SCK</text>
<text x="248" y="90.1">VCC</text>
<text x="15.1" y="99.8">GND</text>
<text x="26.4" y="99.8">GND</text>
<text x="130.4" y="102">SDA</text>
<text x="262.4" y="96.3">GND</text>
<text x="23.9" y="107.2">RXD</text>
<text x="56.5" y="105.9">VCC</text>
<text x="71.7" y="103.2">GND</text>
<text x="130.4" y="104.4">SCL</text>
<text x="61" y="112.1">Reset</text>
<text x="74.6" y="110.6">V3.3</text>
<text x="82.8" y="113.1">GND</text>
<text x="23.9" y="114.6">USB+ 5</text>
<text x="23.9" y="117.1">USB-</text>
<text x="147" y="118">GND</text>
<text x="71.7" y="123">GND</text>
<text x="128.2" y="127.9">V3.3</text>
<text x="198.7" y="134.8">GND</text>
<text x="241.5" y="133.3">VCC</text>
<text x="95.2" y="140.2">VCC</text>
<text x="52.7" y="147.9">GND</text>
<text x="11.2" y="155.1">VCC</text>
<text x="39.5" y="155.1">V3.3</text>
<text x="85.3" y="150.1">GND</text>
<text x="135.6" y="152.1">ADC0</text>
<text x="149.2" y="152.1">ADC1</text>
<text x="164" y="152.1">ADC2</text>
<text x="180.1" y="152.1">ADC3</text>
<text x="193.7" y="152.1">ADC6</text>
<text x="198.8" y="166.9">VCC</text>
<text x="216.7" y="165.4">2</text>
<text x="230" y="165.4">3~</text>
<text x="243.8" y="165.4">4</text>
<text x="258.1" y="165.4">5</text>
<text x="272" y="165.4">6</text>
<text x="25.2" y="176.3">GND</text>
<text x="53" y="174.8">HC08_TX</text>
<text x="102.7" y="179.7">V3.3</text>
<text x="112.9" y="178.5">GND</text>
<text x="53" y="180.9">HC08_RX</text>
</g>
<g font-size="2.2" fill="#000080">
<text x="27.1" y="20.8">P1</text>
<text x="51.3" y="21.5">S1</text>
<text x="65.9" y="19.6">D6</text>
<text x="100.2" y="20.8">U1 AMS1117-5.0</text>
<text x="140.5" y="21.3">R1</text>
<text x="65.9" y="27.5">Diode</text>
<text x="83.9" y="27">C1</text>
<text x="83.9" y="29.4">104</text>
<text x="96.6" y="27">C2</text>
<text x="96.6" y="29.4">106</text>
<text x="124.7" y="27">C3</text>
<text x="124.7" y="29.4">104</text>
<text x="134.1" y="27.2">+ C4</text>
<text x="136.1" y="29.4">220uF</text>
<text x="140.5" y="25.7">1K</text>
<text x="157.8" y="29.4">Power</text>
<text x="27.1" y="30.6">Power</text>
<text x="51.3" y="30.4">SW-SPDT</text>
<text x="180.8" y="45.7">U2</text>
<text x="94.1" y="53.4">P2</text>
<text x="245.3" y="51.6">K1</text>
<text x="22.9" y="57.6">R2</text>
<text x="32.8" y="57.6">R3</text>
<text x="46.7" y="55.4">USB1</text>
<text x="150.9" y="59">R7</text>
<text x="245.3" y="54.1">Reset</text>
<text x="249.8" y="58.3">R6</text>
<text x="22.9" y="60">1K</text>
<text x="32.8" y="60">1K</text>
<text x="94.1" y="65.7">ICSP</text>
<text x="142.7" y="60.5">Y1</text>
<text x="142.7" y="63">16M</text>
<text x="150.9" y="61.5">1M</text>
<text x="249.8" y="62.8">10K</text>
<text x="14.5" y="75.1">TX</text>
<text x="36.7" y="75.1">RX</text>
<text x="46.7" y="72.9">USB</text>
<text x="148.5" y="76.3">K3</text>
<text x="237.7" y="88.9">106C8</text>
<text x="262.4" y="86.2">C6</text>
<text x="262.4" y="88.7">104</text>
<text x="272.2" y="86.2">C7</text>
<text x="272.2" y="88.7">106</text>
<text x="140" y="91.9">R21</text>
<text x="140" y="94.3">5.1k</text>
<text x="147.2" y="91.9">R22</text>
<text x="147.2" y="94.3">5.1k</text>
<text x="56" y="102">C5</text>
<text x="100.5" y="99.5">U6</text>
<text x="180.8" y="98.8">ATMEGA8-32</text>
<text x="33.8" y="102.2">U3</text>
<text x="56" y="104.4">104</text>
<text x="84.5" y="106.7">C20</text>
<text x="19.9" y="109.4">C9 TXD</text>
<text x="19.9" y="111.8">103</text>
<text x="55.8" y="109.6">C10</text>
<text x="84.5" y="109.1">103</text>
<text x="136.4" y="109.4">C21</text>
<text x="55.8" y="117.1">104</text>
<text x="84.5" y="119">C22</text>
<text x="136.4" y="116.8">222</text>
<text x="84.5" y="121.5">104</text>
<text x="100.5" y="124.2">MPU-6050</text>
<text x="136.4" y="120.5">C23</text>
<text x="33.8" y="126.4">CH340C</text>
<text x="136.4" y="127.9">104</text>
<text x="217.6" y="142.9">R8</text>
<text x="231" y="142.9">R9</text>
<text x="244.8" y="142.9">R10</text>
<text x="259.2" y="142.9">R11</text>
<text x="273" y="142.9">R12</text>
<text x="80" y="145.7">R18</text>
<text x="100.2" y="147.4">K2</text>
<text x="100.2" y="149.9">DEL</text>
<text x="138" y="144.4">C13</text>
<text x="138" y="146.9">104</text>
<text x="144" y="149.4">5K</text>
<text x="144" y="146.9">R13</text>
<text x="151.4" y="144.4">C14</text>
<text x="151.4" y="146.9">104</text>
<text x="157.6" y="149.4">5K</text>
<text x="157.6" y="146.9">R14</text>
<text x="166.2" y="144.4">C15</text>
<text x="166.2" y="146.9">104</text>
<text x="172.4" y="149.4">5K</text>
<text x="172.4" y="146.9">R15</text>
<text x="182.5" y="144.4">C16</text>
<text x="182.5" y="146.9">104</text>
<text x="188.5" y="149.4">5K</text>
<text x="188.5" y="146.9">R16</text>
<text x="195.9" y="144.4">C17</text>
<text x="195.9" y="146.9">104</text>
<text x="202.1" y="149.4">5K</text>
<text x="202.1" y="146.9">R17</text>
<text x="217.6" y="145.4">1K</text>
<text x="231" y="145.4">1K</text>
<text x="244.8" y="145.4">1K</text>
<text x="259.2" y="145.4">1K</text>
<text x="273" y="145.4">1K</text>
<text x="24.6" y="155.1">ME6206-3.3</text>
<text x="65.2" y="153.8">STA</text>
<text x="80" y="150.1">1K</text>
<text x="19.7" y="156">U4</text>
<text x="221.4" y="160.3">D1</text>
<text x="234.7" y="160.3">D2</text>
<text x="248.5" y="160.3">D3</text>
<text x="262.8" y="160.3">D4</text>
<text x="276.7" y="160.3">D5</text>
<text x="16" y="162.2">C11</text>
<text x="16" y="164.7">105</text>
<text x="44.2" y="162.2">C12</text>
<text x="44.2" y="164.7">105</text>
<text x="119.8" y="162.5">U5</text>
<text x="119.8" y="164.9">HC-08</text>
<text x="65.2" y="173.8">R19</text>
<text x="65.2" y="178.2">1K</text>
<text x="65.2" y="180">R20</text>
<text x="65.2" y="184.4">1K</text>
</g>
</svg>
